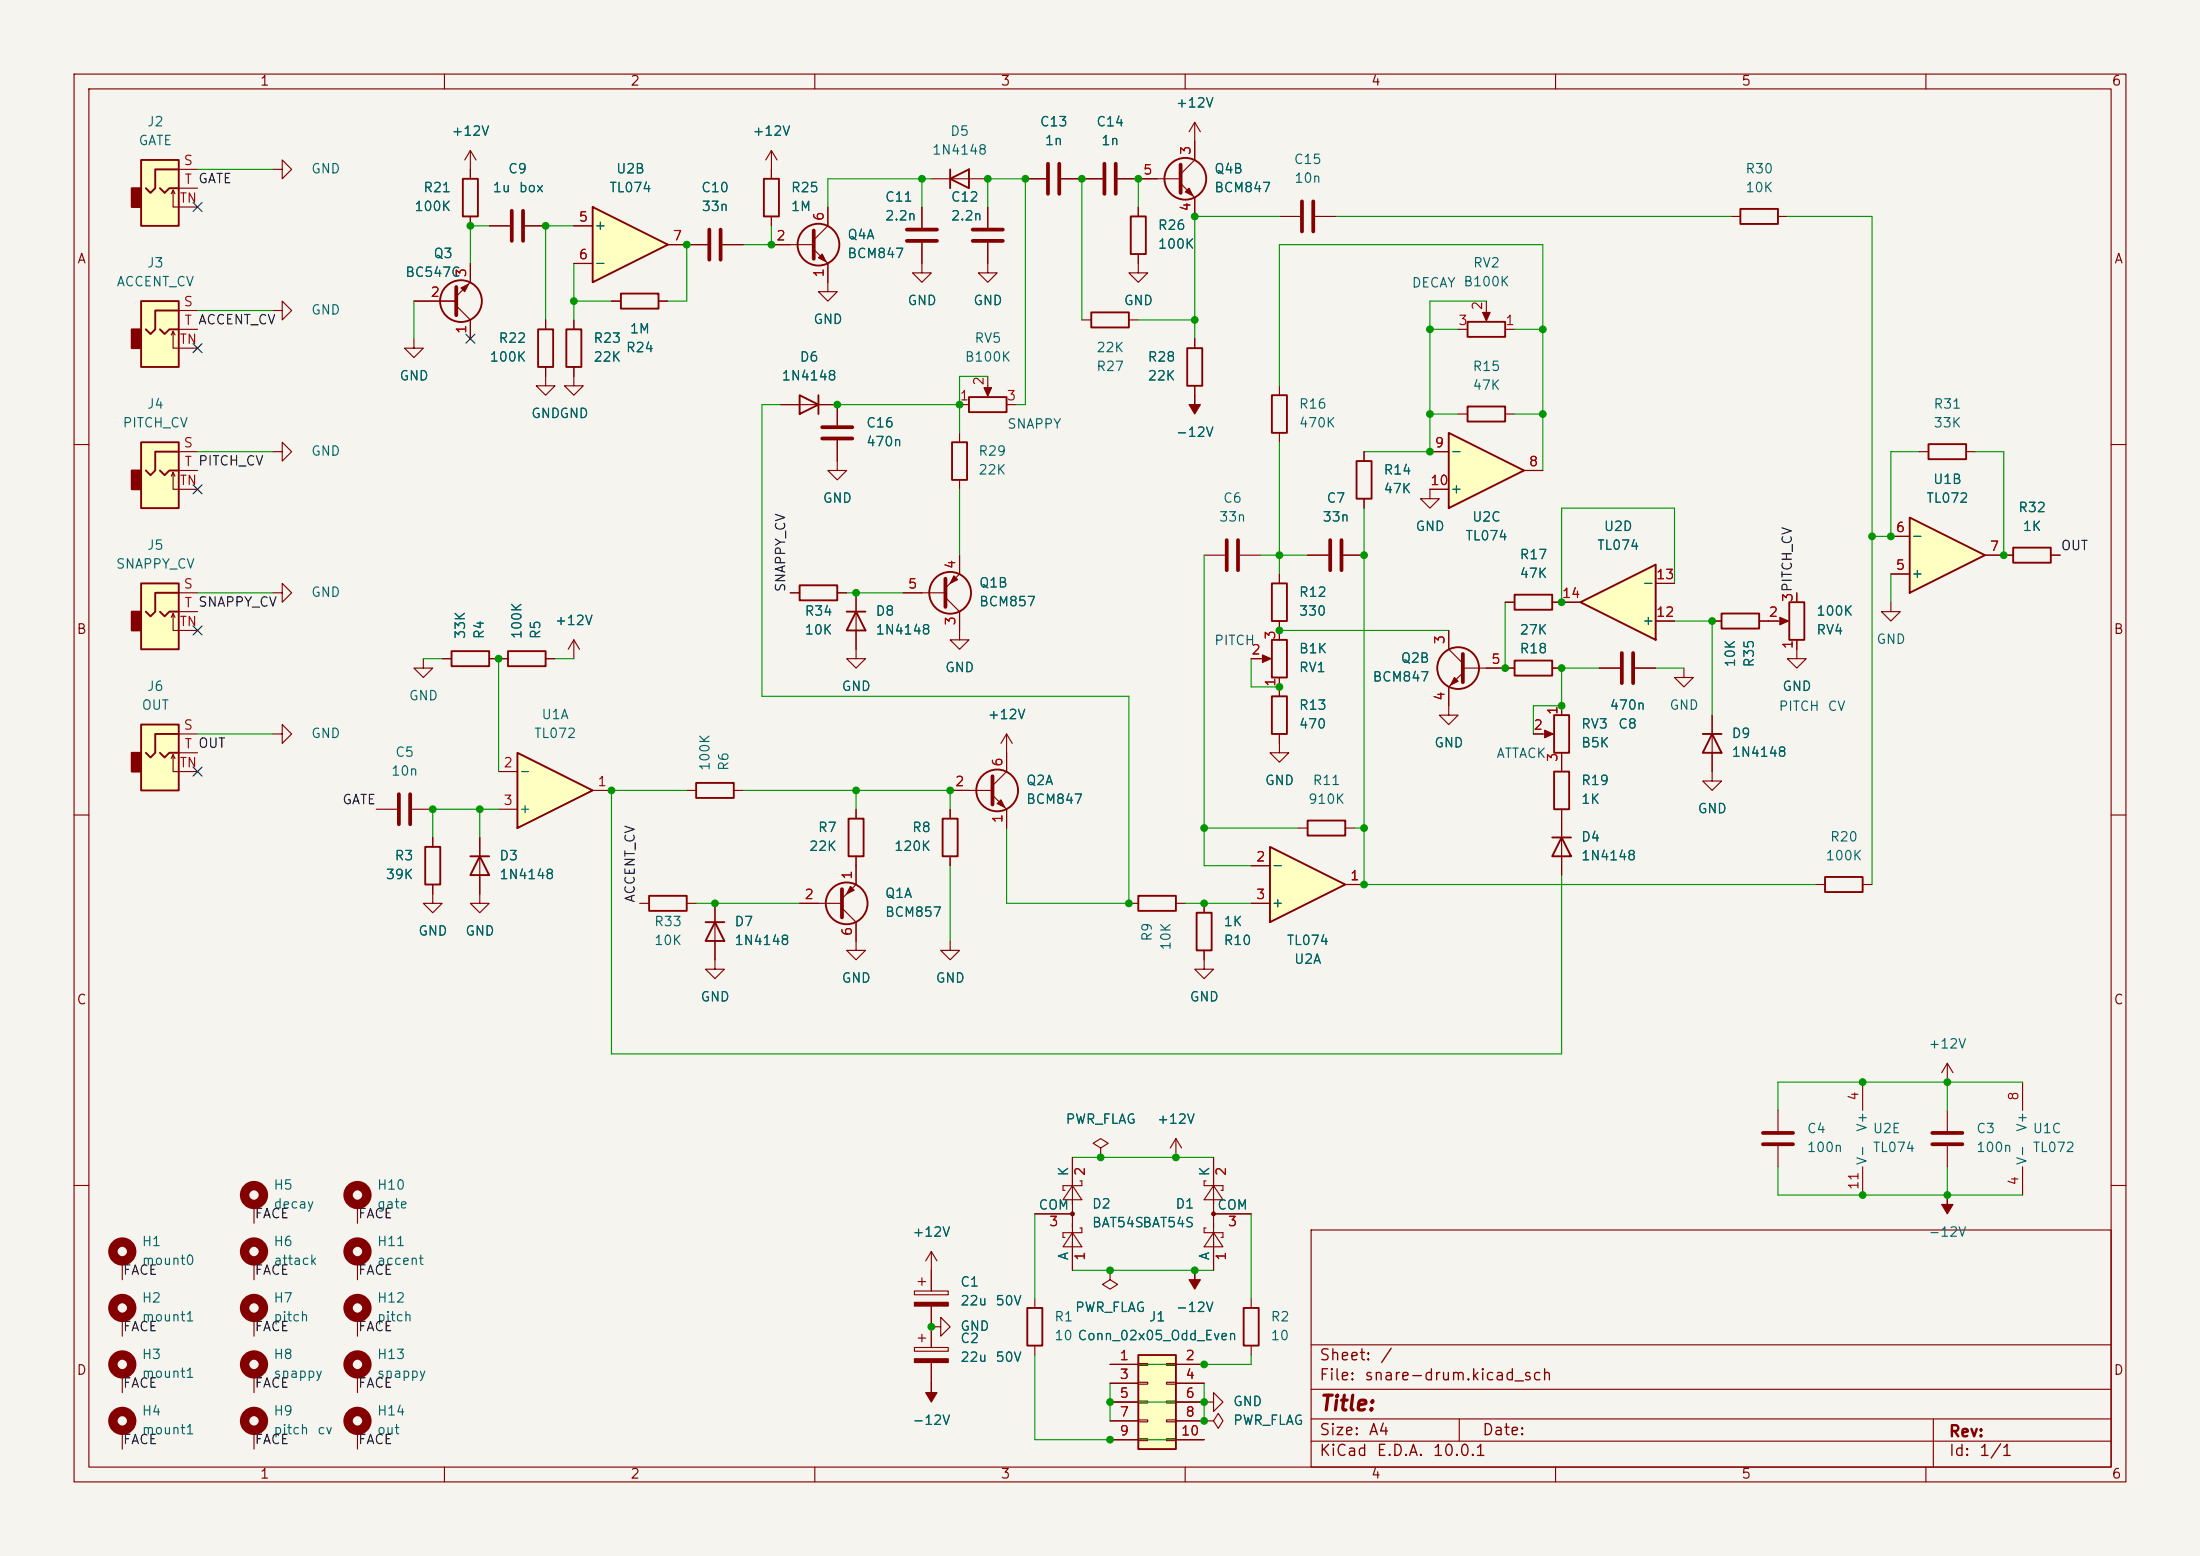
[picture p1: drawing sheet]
<svg xmlns="http://www.w3.org/2000/svg" width="297mm" height="210mm" viewBox="0 0 297 210" stroke-linecap="round" stroke-linejoin="round" font-family="sans-serif">
<path d="M0 0h297v210h-297z" fill="#f5f4ef" stroke="#f5f4ef" stroke-width=".14"/>
<g fill="none" stroke="#840000" stroke-width=".15">
<path d="M10 10h277v190h-277zM12 12h273v186h-273zM60 10v2M110 10v2M160 10v2M210 10v2M260 10v2M10 60h2M285 60h2M10 110h2M285 110h2M10 160h2"/>
<path d="M177 166h108v32h-108zM285 160h2M60 198v2M110 198v2M160 198v2M177 194.5h108M177 191.5h108M177 187.5h108M177 181.5h108M197 191.5v3M210 198v2M260 198v2"/>
<path d="M261 191.5v6.5"/>
</g>
<path d="M80 27.9l10.2 5.1-10.2 5.1z" fill="#ffffc2"/>
<g fill="none" stroke="#840000" stroke-width=".25">
<path d="M80 27.9l10.2 5.1-10.2 5.1zM83.8 39.6h5.1v2.1h-5.1zM103.1 24.1h2.1v5.1h-2.1zM128.3 24.1l2.5-1.2v2.5zM128.3 22.9v2.5M76.5 44.5h2v5h-2zM107.9 53.3l2.6 1.3-2.6 1.3zM110.5 53.3v2.6M128.5 59.7h2.1v5.1h-2.1zM147.3 42.2h5.1v2h-5.1zM107.9 79h5.1v2h-5.1zM114.3 82.6h2.5"/>
<path d="M115.6 82.6l1.2 2.5h-2.5zM209.8 96.5h2v5.1h-2zM232.4 82.8h5.1v2h-5.1zM241.6 81.3h2v5.1h-2zM94 105.7h5.1v2h-5.1zM114.6 110.5h2v5.1h-2zM127.3 110.5h2v5.1h-2zM95.2 124.5h2.6M96.5 124.5l1.3 2.5h-2.6z"/>
<circle cx="110.5" cy="33" r="2.82"/>
<circle cx="160" cy="24.1" r="2.82"/>
<circle cx="128.3" cy="80" r="2.82"/>
<circle cx="134.6" cy="106.7" r="2.82"/>
<circle cx="114.3" cy="121.9" r="2.82"/>
</g>
<g fill="none" stroke="#840000" stroke-width=".15">
<path d="M161.3 16.5l-.8 1.3M161.3 16.5l.8 1.3M161.3 16.5v5.1l-1.9 1.9M77.5 30.5h2.5M77.5 35.6h2.5M90.2 33h5.3M97.5 33h2.8M104.1 33h5.8M104.1 20.3v3.8M104.1 29.2v1.3M104.1 20.3l-.7 1.3M104.1 20.3l.8 1.3"/>
<path d="M109.9 33.7l1.9 1.9v3.8h1.2l-1.2 1.2-1.3-1.2h1.3M111.8 27.9v2.6l-1.9 1.9M124.5 32.8v4h1.2l-1.2 1.3-1.3-1.3h1.3M124.5 27.9v2.8M125.7 24.1h7.6M133.3 35.6v1.2h1.3l-1.3 1.3-1.2-1.3h1.2M138.4 24.1h2.8M143.3 24.1h5.5M150.9 24.1h8.5M153.7 35.6v1.2h1.2l-1.2 1.3-1.3-1.3h1.3M159.4 24.8l1.9 1.9v2.5M172.7 29.2h2.8"/>
<path d="M177.5 29.2h2.8M77.5 43.2v1.3M77.5 49.5v1.3M82.5 40.6h1.3M88.9 40.6h1.3M105.4 54.6h7.6v2.8M113 59.4v4.1h1.3l-1.3 1.3-1.2-1.3h1.2M129.5 58.4v1.3M146 43.2h1.3M152.4 43.2h1.3M129.5 74.9v2.6l-1.9 1.9M129.5 64.8v1.2"/>
<path d="M106.7 80h1.2M113 80h1.3M115.6 80v8.9h1.2l-1.2 1.3-1.3-1.3h1.3M121.9 80h5.7M127.6 80.6l1.9 2v3.8h1.3l-1.3 1.2-1.2-1.2h1.2M135.9 99.1l-.8 1.2M135.9 99.1l.8 1.2M135.9 99.1v5l-1.9 1.9M207 99.1h2.3M210.8 95.3v1.2M227.3 90.2v1.2h1.3l-1.3 1.3-1.2-1.3h1.2M231.1 83.8h1.3"/>
<path d="M237.5 83.8h3.5M242.6 86.4v2.5h1.2l-1.2 1.3-1.3-1.3h1.3M242.6 80v1.3M255.3 81.3v1.3h1.2l-1.2 1.2-1.3-1.2h1.3M92.7 106.7h1.3M99.1 106.7h1.2M115.6 115.6v3.8l-1.9 1.9M115.6 109.2v1.3M128.3 109.2v1.3M128.3 115.6v1.2M128.3 106.7h5.7M134 107.3l1.9 1.9v2.6"/>
<path d="M210.8 101.6v1.3M96.5 121.9v7.6M107.9 121.9h5.8M113.7 122.6l1.9 1.9v3.8h1.2l-1.2 1.2-1.3-1.2h1.3M128.3 127v1.3h1.2l-1.2 1.2-1.3-1.2h1.3M148.6 154.9l1-.6-1-.6-1 .6 1 .6v1.3M148.6 156.2h.1M16.5 170.2v2.5M16.5 177.8v2.5M34.3 162.6v2.5M34.3 170.2v2.5M34.3 177.8v2.5"/>
<path d="M48.3 162.6v2.5M48.3 177.8v2.5M16.5 185.4v2.6M16.5 193v2.6M34.3 185.4v2.6M34.3 193v2.6M48.3 185.4v2.6M48.3 193v2.6"/>
</g>
<g fill="none" stroke="#840000" stroke-width="1.3">
<circle cx="16.5" cy="168.9" r="1.27"/>
<circle cx="16.5" cy="176.5" r="1.27"/>
<circle cx="34.3" cy="168.9" r="1.27"/>
<circle cx="34.3" cy="161.3" r="1.27"/>
<circle cx="34.3" cy="176.5" r="1.27"/>
<circle cx="48.3" cy="176.5" r="1.27"/>
<circle cx="48.3" cy="161.3" r="1.27"/>
<circle cx="16.5" cy="191.8" r="1.27"/>
<circle cx="16.5" cy="184.1" r="1.27"/>
<circle cx="34.3" cy="191.8" r="1.27"/>
<circle cx="34.3" cy="184.1" r="1.27"/>
<circle cx="48.3" cy="191.8" r="1.27"/>
<circle cx="48.3" cy="184.1" r="1.27"/>
</g>
<g fill="none" stroke="#840000" stroke-width=".51">
<path d="M95.8 31v4.1M97.3 31v4.1M109.9 31.1v3.8M122.4 31h4.1M122.4 32.5h4.1M141.5 22.1v4.1M143 22.1v4.1M149.1 22.1v4.1M150.6 22.1v4.1M159.4 22.2v3.8M175.8 27.2v4M177.3 27.2v4"/>
<path d="M111 57.7h4.1M111 59.2h4.1M127.6 78.1v3.8M134 104.8v3.8M113.7 120v3.8"/>
</g>
<g fill="#840000" stroke="#840000" stroke-width=".15">
<path d="M110.5 34.8l.5-.5 .5 1z"/>
<path d="M160 25.9l.5-.5 .5 1z"/>
<path d="M114.8 119.6l.5 .5-1 .6z"/>
<path d="M134.6 108.5l.5-.5 .5 1z"/>
<path d="M128.8 77.7l.5 .5-1 .5z"/>
<path d="M208.5 98.6l1.2 .5-1.2 .5z"/>
<path d="M240.3 83.3l1.1 .5-1.1 .5z"/>
</g>
<path d="M213.4 81.3l10.1-5.1v10.2z" fill="#ffffc2"/>
<g fill="none" stroke="#840000" stroke-width=".25">
<path d="M152.7 29.2h2v5.1h-2zM234.9 28.2h5.1v2h-5.1zM130.8 53.6h5.1v2h-5.1zM160.3 47h2v5.1h-2zM171.7 53.3h2v5.1h-2zM198.1 43.4h5.1v2.1h-5.1zM198.1 54.9h5.1v2h-5.1zM260.3 59.9h5.1v2.1h-5.1zM171.7 78.7h2v5.1h-2zM183.1 62.2h2.1v5.1h-2.1zM271.8 73.9h5.1v2h-5.1zM204.5 89.2h5v2h-5z"/>
<path d="M204.5 80.3h5v2h-5zM213.4 81.3l10.1-5.1v10.2zM229.9 99.1h2.5M231.1 99.1l1.3 2.5h-2.5zM209.5 113h2.6M209.8 104.1h2v5.1h-2zM210.8 113l1.3 2.6h-2.6zM246.4 118.4h5.1v2h-5.1zM153.7 120.9h5v2h-5z"/>
</g>
<g fill="none" stroke="#840000" stroke-width=".15">
<path d="M133.3 27.9v2.8M133.3 32.8v2.8M153.7 27.9v1.3M153.7 34.3v1.3M233.7 29.2h1.2M240 29.2h1.3M129.5 54.6h1.3M133.3 50.8v2.3M135.9 54.6h1.3M161.3 45.7v1.3M161.3 52.1v1.2M172.7 52.1v1.2"/>
<path d="M172.7 58.4v1.3M196.8 44.5h1.3M196.8 55.9h1.3M200.7 40.6v2.3M203.2 44.5h1.3M203.2 55.9h1.3M162.6 74.9h2.8M167.4 74.9h2.8M172.7 77.5v1.2M176.5 74.9h2.8M181.4 74.9h2.7M184.1 61v1.2"/>
<path d="M184.1 67.3v1.3M193 66v1.3h1.3l-1.3 1.3-1.2-1.3h1.2M223.5 78.7h2.6M259.1 61h1.2M265.4 61h1.3M270.5 74.9h1.3M276.9 74.9h1.2M172.7 83.8v1.3M203.2 81.3h1.3M203.2 90.2h1.3M209.5 81.3h3.9M209.5 90.2h1.3"/>
<path d="M215.9 90.2h2.8M220.7 90.2h2.8M223.5 83.8h2.6M231.1 96.5v8.9h1.3l-1.3 1.3-1.2-1.3h1.2M210.8 102.9v1.2M210.8 109.2v8.9M245.1 119.4h1.3M251.5 119.4h1.2M152.4 121.9h1.3M158.7 121.9h1.3M240 149.9v2.8M240 154.7v2.8"/>
<path d="M251.5 146.1v3.8M251.5 157.5v3.8M262.9 143.5v2.6M262.9 149.9v2.8M262.9 154.7v2.8M262.9 143.5l-.8 1.3M262.9 143.5l.8 1.3M273 146.1v3.8M273 157.5v3.8"/>
</g>
<path d="M131.3 31h4.1M131.3 32.5h4.1M165.6 72.9v4.1M167.1 72.9v4.1M179.6 72.9v4.1M181.1 72.9v4.1M218.9 88.1v4.1M220.5 88.1v4.1M238 152.9h4.1M238 154.4h4.1M260.9 152.9h4M260.9 154.4h4" fill="none" stroke="#840000" stroke-width=".51"/>
<g fill="#840000" stroke="#840000" stroke-width=".15">
<path d="M262.9 161.3v1.3h.8l-.8 1.2-.8-1.2h.8z"/>
<path d="M200.2 42.2h1l-.5 1.1z"/>
<path d="M161.3 53.3v1.3h.8l-.8 1.3-.8-1.3h.8z"/>
<path d="M132.8 52.3h1.1l-.6 1.2z"/>
</g>
<path d="M195.6 58.4l10.1 5.1-10.1 5.1z" fill="#ffffc2"/>
<g fill="none" stroke="#840000" stroke-width=".25">
<path d="M195.6 58.4l10.1 5.1-10.1 5.1zM171.7 86.4h2v5h-2zM171.7 94h2v5.1h-2zM176.5 110.7h5.1v2.1h-5.1zM161.5 123.2h2.1v5.1h-2.1z"/>
<circle cx="196.8" cy="90.2" r="2.82"/>
</g>
<g fill="none" stroke="#840000" stroke-width=".15">
<path d="M193 61h2.6M193 66h2.6M205.7 63.5h2.6M168.9 88.9h2.3M172.7 99.1v2.5h1.3l-1.3 1.3-1.3-1.3h1.3M172.7 85.1v1.3M172.7 91.4v2.6M195.6 85.1v2.5l1.9 1.9M197.5 90.8l-1.9 1.9v3.8h1.2l-1.2 1.3-1.3-1.3h1.3M197.5 90.2h5.7M175.3 111.8h1.2M181.6 111.8h1.3"/>
<path d="M162.6 128.3v2.5h1.2l-1.2 1.3-1.3-1.3h1.3M162.6 121.9v1.3M48.3 170.2v2.5"/>
</g>
<circle cx="48.3" cy="168.9" r="1.27" fill="none" stroke="#840000" stroke-width="1.3"/>
<path d="M197.5 88.3v3.8" fill="none" stroke="#840000" stroke-width=".51"/>
<g fill="#840000" stroke="#840000" stroke-width=".15">
<path d="M196.3 91.4l.5 .5-1 .6z"/>
<path d="M170.4 88.4l1.2 .5-1.2 .5z"/>
</g>
<path d="M171.4 114.3l10.2 5.1-10.2 5.1z" fill="#ffffc2"/>
<path d="M171.4 114.3l10.2 5.1-10.2 5.1z" fill="none" stroke="#840000" stroke-width=".25"/>
<path d="M168.9 116.8h2.5M181.6 119.4h2.5M168.9 121.9h2.5M158.7 153.7l-.7 1.2M158.7 153.7l.8 1.2M158.7 153.7v2.5" fill="none" stroke="#840000" stroke-width=".15"/>
<path d="M257.8 69.9l10.2 5-10.2 5.1z" fill="#ffffc2"/>
<path d="M257.8 69.9l10.2 5-10.2 5.1z" fill="none" stroke="#840000" stroke-width=".25"/>
<path d="M255.3 77.5h2.5M255.3 72.4h2.5M268 74.9h2.5" fill="none" stroke="#840000" stroke-width=".15"/>
<path d="M69.8 101.6l10.2 5.1-10.2 5.1z" fill="#ffffc2"/>
<path d="M62.5 24.1h2v5.1h-2zM57.4 114.3h2v5.1h-2zM69.8 101.6l10.2 5.1-10.2 5.1zM167.9 176.5h2v5.1h-2z" fill="none" stroke="#840000" stroke-width=".25"/>
<g fill="none" stroke="#840000" stroke-width=".15">
<path d="M63.5 22.9v1.2M63.5 29.2v1.3M66 30.5h2.8M70.9 30.5h2.8M58.4 119.4v2.5h1.3l-1.3 1.3-1.3-1.3h1.3M58.4 113v1.3M67.3 104.1h2.5M67.3 109.2h2.5M80 106.7h2.5M168.9 175.3v1.2M162.6 191.8h1.2l.7-1 .6 1-.6 1-.7-1M162.6 191.8h.1"/>
<path d="M162.6 189.2h1.2v-1.2l1.3 1.2-1.3 1.3v-1.3M168.9 181.6v1.3"/>
</g>
<path d="M69.1 28.4v4.1M70.6 28.4v4.1" fill="none" stroke="#840000" stroke-width=".51"/>
<path d="M161.3 171.5v1.2h.8l-.8 1.3-.8-1.3h.8z" fill="#840000" stroke="#840000" stroke-width=".15"/>
<path d="M19 21.6h5.1v8.9h-5.1z" fill="#ffffc2"/>
<path d="M19 21.6h5.1v8.9h-5.1zM21.6 25.4l.6 .6 .7-.6h1.2M24.1 22.9h-3.1v2.5l-.7 .6-.6-.6" fill="none" stroke="#840000" stroke-width=".25"/>
<path d="M17.8 25.4h1.2v2.5h-1.2z" fill="#840000" stroke="#840000" stroke-width=".25"/>
<path d="M23.1 26.2l.3-.5v2.2h3.3M23.4 25.7l.2 .5M24.1 22.9h2.6M24.1 25.4h2.6M36.8 22.9h1.3v-1.3l1.3 1.3-1.3 1.2v-1.2" fill="none" stroke="#840000" stroke-width=".15"/>
<path d="M19 40.6h5.1v8.9h-5.1z" fill="#ffffc2"/>
<path d="M19 40.6h5.1v8.9h-5.1zM21.6 44.5l.6 .6 .7-.6h1.2M24.1 41.9h-3.1v2.6l-.7 .6-.6-.6M63.5 115.6h2.5M64.8 115.6l1.2 2.5h-2.5z" fill="none" stroke="#840000" stroke-width=".25"/>
<path d="M17.8 44.5h1.2v2.5h-1.2z" fill="#840000" stroke="#840000" stroke-width=".25"/>
<path d="M23.1 45.2l.3-.5v2.3h3.3M23.4 44.7l.2 .5M24.1 41.9h2.6M24.1 44.5h2.6M64.8 113v7.7" fill="none" stroke="#840000" stroke-width=".15"/>
<path d="M19 59.7h5.1v8.9h-5.1z" fill="#ffffc2"/>
<path d="M19 59.7h5.1v8.9h-5.1zM21.6 63.5l.6 .6 .7-.6h1.2M24.1 61h-3.1v2.5l-.7 .6-.6-.6" fill="none" stroke="#840000" stroke-width=".25"/>
<path d="M17.8 63.5h1.2v2.5h-1.2z" fill="#840000" stroke="#840000" stroke-width=".25"/>
<path d="M63.5 20.3l-.8 1.3M63.5 20.3l.8 1.3M63.5 20.3v2.6M23.1 64.3l.3-.5v2.2h3.3M23.4 63.8l.2 .5M24.1 61h2.6M24.1 63.5h2.6M36.8 61h1.3v-1.3l1.3 1.3-1.3 1.2v-1.2M50.8 109.2h2.8M55.6 109.2h2.8" fill="none" stroke="#840000" stroke-width=".15"/>
<path d="M53.8 107.2v4.1M55.4 107.2v4.1" fill="none" stroke="#840000" stroke-width=".51"/>
<path d="M153.7 182.9h5v12.7h-5z" fill="#ffffc2"/>
<g fill="none" stroke="#840000" stroke-width=".25">
<path d="M68.6 87.9h5.1v2h-5.1zM87.6 120.9h5.1v2h-5.1zM138.7 176.5h2v5.1h-2zM153.7 182.9h5v12.7h-5z"/>
<circle cx="62.2" cy="40.6" r="2.82"/>
</g>
<g fill="none" stroke="#840000" stroke-width=".15">
<path d="M63.5 35.6v2.5l-1.9 1.9M36.8 41.9h1.3v-1.3l1.3 1.3-1.3 1.3v-1.3M55.9 45.7v1.3h1.2l-1.2 1.3-1.3-1.3h1.3M55.9 40.6h5.7M61.6 41.3l1.9 1.9v2.5M73.7 50.8v1.3h1.2l-1.2 1.2-1.3-1.2h1.3M77.5 50.8v1.3h1.2l-1.2 1.2-1.3-1.2h1.3M36.8 99.1h1.3v-1.3l1.3 1.3-1.3 1.2v-1.2M36.8 80h1.3v-1.3l1.3 1.3-1.3 1.3v-1.3M67.3 88.9h1.3M73.7 88.9h1.2M77.5 86.4l-.8 1.2"/>
<path d="M77.5 86.4l.7 1.2M77.5 86.4v2.5M86.4 121.9h1.2M92.7 121.9h1.3M96.5 129.5v1.3h1.3l-1.3 1.3-1.3-1.3h1.3M144.8 156.2v15.3M145.8 159.4h.2v.6h-2.5v.7h.3M162.8 159.4h-.2v.6h2.5v.7h-.3M163.8 156.2v15.3M123.4 174.2h4.6v.6h-4.6zM124 173h1M124.5 172.5v1"/>
<path d="M125.7 179.1h1.3v-1.3l1.3 1.3-1.3 1.2v-1.2M125.7 168.9l-.7 1.3M125.7 168.9l.8 1.3M125.7 168.9v5.3M125.7 176.3v5.6M139.7 175.3v1.2M139.7 163.8h5.1M144.8 166.4l1.2 1.9h-2.5zM144.8 160l1.2 1.9h-2.5zM145.8 165.7h.2v.7h-2.5v.6h.3M162.8 165.7h-.2v.7h2.5v.6h-.3M163.8 166.4l1.3 1.9h-2.5z"/>
<path d="M163.8 160l1.3 1.9h-2.5zM163.8 163.8h5.1M123.4 181.9h4.6v.5h-4.6zM124 180.6h1M124.5 180.1v1M125.7 183.9v2.8M139.7 181.6v1.3M149.9 184.2h3.8M149.9 186.7h3.8M149.9 189.2h3.8M149.9 191.8h3.8M149.9 194.3h3.8"/>
<path d="M153.7 184h1.2v.3h-1.2zM153.7 186.6h1.2v.2h-1.2zM153.7 189.1h1.2v.3h-1.2zM153.7 191.6h1.2v.3h-1.2zM153.7 194.2h1.2v.2h-1.2zM157.5 184h1.2v.3h-1.2zM157.5 186.6h1.2v.2h-1.2zM157.5 189.1h1.2v.3h-1.2zM157.5 191.6h1.2v.3h-1.2zM157.5 194.2h1.2v.2h-1.2zM158.7 184.2h3.9M158.7 186.7h3.9"/>
<path d="M158.7 189.2h3.9M158.7 191.8h3.9M158.7 194.3h3.9"/>
</g>
<path d="M61.6 38.7v3.8" fill="none" stroke="#840000" stroke-width=".51"/>
<g fill="#840000" stroke="#840000" stroke-width=".15">
<path d="M62.2 38.9l1-.5-.5 1z"/>
<path d="M123.4 183.4h4.6v.5h-4.6z"/>
<path d="M123.4 175.8h4.6v.5h-4.6z"/>
<path d="M125.7 186.7v1.3h.8l-.8 1.2-.7-1.2h.7z"/>
<circle cx="163.8" cy="163.8" r=".25"/>
<circle cx="144.8" cy="163.8" r=".25"/>
</g>
<path d="M19 97.8h5.1v8.9h-5.1z" fill="#ffffc2"/>
<path d="M19 97.8h5.1v8.9h-5.1zM24.1 99.1h-3.1v2.5l-.7 .6-.6-.6M61 87.9h5v2h-5zM21.6 101.6l.6 .6 .7-.6h1.2" fill="none" stroke="#840000" stroke-width=".25"/>
<path d="M17.8 101.6h1.2v2.5h-1.2z" fill="#840000" stroke="#840000" stroke-width=".25"/>
<path d="M24.1 99.1h2.6M57.1 88.9v1.3h1.3l-1.3 1.2-1.2-1.2h1.2M59.7 88.9h1.3M66 88.9h1.3M23.1 102.4l.3-.5v2.2h3.3M23.4 101.9l.2 .5M24.1 101.6h2.6" fill="none" stroke="#840000" stroke-width=".15"/>
<path d="M19 78.7h5.1v8.9h-5.1z" fill="#ffffc2"/>
<path d="M72.6 44.5h2.1v5h-2.1zM19 78.7h5.1v8.9h-5.1zM21.6 82.6l.6 .6 .7-.6h1.2M24.1 80h-3.1v2.6l-.7 .6-.6-.6" fill="none" stroke="#840000" stroke-width=".25"/>
<path d="M17.8 82.6h1.2v2.5h-1.2z" fill="#840000" stroke="#840000" stroke-width=".25"/>
<g fill="none" stroke="#840000" stroke-width=".15">
<path d="M161.3 19.1v2.5M63.5 22.9v1.2M63.5 29.2v1.3M63.5 35.6v2.5M66 30.5h2.8M70.9 30.5h2.8M77.5 30.5h2.5M77.5 35.6h2.5M90.2 33h5.3M97.5 33h2.8M104.1 22.9v1.2M104.1 29.2v1.3"/>
<path d="M104.1 33h2.6M111.8 27.9v2.6M111.8 35.6v2.5M124.5 27.9v2.8M124.5 32.8v2.8M133.3 27.9v2.8M133.3 32.8v2.8M138.4 24.1h2.8M143.3 24.1h5.5M150.9 24.1h5.3M153.7 27.9v1.3M153.7 34.3v1.3"/>
<path d="M161.3 26.7v2.5M55.9 40.6h5.7M63.5 43.2v2.5M73.7 43.2v1.3M73.7 49.5v1.3M77.5 43.2v1.3M77.5 49.5v1.3M82.5 40.6h1.3M88.9 40.6h1.3M105.4 54.6h2.5M110.5 54.6h2.5v2.8M113 59.4v2.8"/>
<path d="M161.3 45.7v1.3M161.3 52.1v1.2M129.5 74.9v2.6M172.7 77.5v1.2M176.5 74.9h2.8M181.4 74.9h2.7M184.1 61v1.2M184.1 67.3v1.3M193 61h2.6M193 66h2.6M205.7 63.5h2.6M223.5 78.7h2.6"/>
<path d="M255.3 77.5h2.5M255.3 72.4h2.5M268 74.9h3.8M276.9 74.9h1.2M23.1 83.3l.3-.5v2.3h3.3M23.4 82.8l.2 .5M24.1 80h2.6M24.1 82.6h2.6M59.7 88.9h1.3M66 88.9h2.6M73.7 88.9h1.2M106.7 80h1.2"/>
<path d="M113 80h1.3M115.6 80v2.6M115.6 85.1v2.5M121.9 80h2.6M129.5 82.6v2.5M168.9 88.9h1.3M172.7 83.8v2.6M172.7 91.4v2.6M172.7 99.1v1.2M195.6 85.1v2.5M195.6 92.7v2.6M200.7 90.2h3.8"/>
<path d="M203.2 81.3h1.3M207 99.1h1.3M209.5 90.2h1.3M209.5 81.3h3.9M210.8 95.3v1.2M215.9 90.2h2.8M220.7 90.2h2.8M223.5 83.8h2.6M231.1 83.8h1.3M231.1 96.5v2.6M237.5 83.8h2.5M242.6 80v1.3"/>
<path d="M242.6 86.4v1.2M58.4 113v1.3M58.4 119.4v1.3M64.8 118.1v3.8h1.2l-1.2 1.3-1.3-1.3h1.3M64.8 113v2.6M115.6 109.2v1.3M115.6 115.6v3.8M128.3 109.2v1.3M128.3 115.6v1.2M128.3 106.7h2.5M135.9 101.6v2.5M135.9 109.2v2.6"/>
<path d="M168.9 116.8h2.5M181.6 119.4h2.5M210.8 101.6v2.5M210.8 109.2v3.8M210.8 115.6v2.5M231.1 101.6v2.5M96.5 121.9v2.6M96.5 127v2.5M107.9 121.9h2.6M115.6 124.5v2.5M162.6 121.9v1.3M162.6 128.3v1.2"/>
<path d="M168.9 121.9h2.5M144.8 156.2v3.8M148.6 156.2h.1M163.8 156.2v3.8M125.7 171.5v2.7M125.7 176.3v5.6M139.7 163.8h5.1M144.8 167.6v3.9M149.9 171.5v1.2l1 .7-1 .6-1.1-.6 1.1-.7M149.9 171.5h.1M163.8 167.6v3.9M163.8 163.8h5.1"/>
<path d="M125.7 183.9v2.8M149.9 184.2h3.8M149.9 186.7h3.8M149.9 189.2h3.8M149.9 191.8h3.8M149.9 194.3h3.8M158.7 184.2h3.9M158.7 186.7h3.9M158.7 189.2h3.9M158.7 191.8h3.9M158.7 194.3h3.9M162.6 191.8h.1"/>
</g>
<g fill="none" stroke="#009600" stroke-width=".15">
<path d="M26.7 22.9h10.1M66 30.5h-2.5v5.1M77.5 30.5h-3.8v12.7M77.5 35.6v7.6M92.7 33v7.6h-2.5M104.1 30.5v2.5h-3.8M124.5 24.1v3.8M125.7 24.1h-13.9v3.8M133.3 27.9v-3.8h5.1v30.5h-1.2M146 24.1v19.1M153.7 24.1v3.8M172.7 29.2h-11.4v16.5"/>
<path d="M180.3 29.2h53.4M241.3 29.2h11.4v90.2M26.7 41.9h10.1M55.9 40.6v5.1M77.5 40.6h5M105.4 54.6h-2.5v39.4h49.5v27.9h-16.5v-10.1M113 54.6h16.5M133.3 50.8h-3.8v7.6M153.7 43.2h7.6M172.7 52.1v-19.1h35.6v30.5M172.7 59.7v17.8M193 44.5h3.8"/>
<path d="M193 55.9h3.8M200.7 40.6h-7.7v20.4h-8.9M204.5 44.5h3.8M204.5 55.9h3.8M26.7 61h10.1M129.5 66v8.9M162.6 74.9v41.9h6.3M170.2 74.9h6.3M184.1 68.6v50.8h61M226.1 78.7v-10.1h-15.3v12.7M255.3 77.5v3.8M259.1 61h-3.8v11.4h-2.6"/>
<path d="M266.7 61h3.8v13.9M26.7 99.1h10.1M26.7 80h10.1M57.1 88.9h2.6M67.3 88.9v15.2M74.9 88.9h2.6M114.3 80h7.6M168.9 88.9v3.8h3.8M172.7 85.1h22.9M203.2 81.3v8.9M215.9 90.2h-5.1v5.1h-3.8v3.8M223.5 90.2h3.8"/>
<path d="M226.1 83.8h5v12.7M64.8 109.2v3.8M67.3 109.2h-8.9v3.8M92.7 106.7h-10.2v35.5h128.3v-24.1M100.3 106.7h28v2.5M115.6 106.7v2.5M128.3 116.8v10.2M162.6 111.8h12.7M182.9 111.8h1.2M94 121.9h13.9M160 121.9h8.9M144.8 156.2h19"/>
<path d="M240 157.5v3.8h33M262.9 146.1v3.8M262.9 157.5v3.8M273 146.1h-33v3.8M139.7 163.8v11.5M144.8 171.5h19M168.9 163.8v11.5M139.7 182.9v11.4h22.9M149.9 186.7v5.1M149.9 189.2h12.7M162.6 186.7v5.1M168.9 182.9v1.3h-19"/>
</g>
<path d="M26.1 27.3l1.2 1.2M27.3 27.3l-1.2 1.2M26.1 46.4l1.2 1.2M27.3 46.4l-1.2 1.2M62.9 45.1l1.2 1.2M64.1 45.1l-1.2 1.2M26.1 65.4l1.2 1.2M27.3 65.4l-1.2 1.2M26.1 84.5l1.2 1.2M27.3 84.5l-1.2 1.2M26.1 103.5l1.2 1.2M27.3 103.5l-1.2 1.2" fill="none" stroke="#000084" stroke-width=".15"/>
<g fill="#009600" stroke="#009600" stroke-width=".14">
<circle cx="149.9" cy="171.5" r=".46"/>
<circle cx="149.9" cy="194.3" r=".46"/>
<circle cx="149.9" cy="189.2" r=".46"/>
<circle cx="162.6" cy="191.8" r=".46"/>
<circle cx="162.6" cy="184.2" r=".46"/>
<circle cx="162.6" cy="189.2" r=".46"/>
<circle cx="125.7" cy="179.1" r=".46"/>
<circle cx="161.3" cy="171.5" r=".46"/>
<circle cx="67.3" cy="88.9" r=".46"/>
<circle cx="64.8" cy="109.2" r=".46"/>
<circle cx="58.4" cy="109.2" r=".46"/>
<circle cx="82.5" cy="106.7" r=".46"/>
<circle cx="96.5" cy="121.9" r=".46"/>
<circle cx="73.7" cy="30.5" r=".46"/>
<circle cx="63.5" cy="30.5" r=".46"/>
<circle cx="77.5" cy="40.6" r=".46"/>
<circle cx="128.3" cy="106.7" r=".46"/>
<circle cx="172.7" cy="92.7" r=".46"/>
<circle cx="148.6" cy="156.2" r=".46"/>
<circle cx="158.7" cy="156.2" r=".46"/>
<circle cx="115.6" cy="106.7" r=".46"/>
<circle cx="115.6" cy="80" r=".46"/>
<circle cx="129.5" cy="54.6" r=".46"/>
<circle cx="113" cy="54.6" r=".46"/>
<circle cx="104.1" cy="33" r=".46"/>
<circle cx="124.5" cy="24.1" r=".46"/>
<circle cx="92.7" cy="33" r=".46"/>
<circle cx="138.4" cy="24.1" r=".46"/>
<circle cx="146" cy="24.1" r=".46"/>
<circle cx="133.3" cy="24.1" r=".46"/>
<circle cx="161.3" cy="29.2" r=".46"/>
<circle cx="172.7" cy="85.1" r=".46"/>
<circle cx="208.3" cy="55.9" r=".46"/>
<circle cx="193" cy="55.9" r=".46"/>
<circle cx="172.7" cy="74.9" r=".46"/>
<circle cx="184.1" cy="119.4" r=".46"/>
<circle cx="184.1" cy="111.8" r=".46"/>
<circle cx="152.4" cy="121.9" r=".46"/>
<circle cx="162.6" cy="121.9" r=".46"/>
<circle cx="203.2" cy="90.2" r=".46"/>
<circle cx="184.1" cy="74.9" r=".46"/>
<circle cx="162.6" cy="111.8" r=".46"/>
<circle cx="270.5" cy="74.9" r=".46"/>
<circle cx="210.8" cy="95.3" r=".46"/>
<circle cx="210.8" cy="81.3" r=".46"/>
<circle cx="252.7" cy="72.4" r=".46"/>
<circle cx="255.3" cy="72.4" r=".46"/>
<circle cx="231.1" cy="83.8" r=".46"/>
<circle cx="210.8" cy="90.2" r=".46"/>
<circle cx="262.9" cy="161.3" r=".46"/>
<circle cx="251.5" cy="161.3" r=".46"/>
<circle cx="251.5" cy="146.1" r=".46"/>
<circle cx="262.9" cy="146.1" r=".46"/>
<circle cx="161.3" cy="43.2" r=".46"/>
<circle cx="208.3" cy="44.5" r=".46"/>
<circle cx="193" cy="44.5" r=".46"/>
<circle cx="193" cy="61" r=".46"/>
<circle cx="153.7" cy="24.1" r=".46"/>
</g>
<text font-size="2" fill="#840000" x="178" y="190.9">Title:</text>
<g font-size="1.5" fill="#840000">
<text x="178" y="184">Sheet:</text>
<text x="186.2" y="184">/</text>
<text x="178" y="186.7">File:</text>
<text x="184.1" y="186.7">snare-drum.kicad_sch</text>
<text x="178" y="196.9">KiCad</text>
<text x="178" y="194.1">Size:</text>
<text x="184.7" y="194.1">A4</text>
<text x="185.7" y="196.9">E.D.A.</text>
<text x="193.3" y="196.9">10.0.1</text>
<text x="200" y="194.1">Date:</text>
<text x="263" y="194.3">Rev:</text>
<text x="263" y="196.9">Id:</text>
<text x="267.1" y="196.9">1/1</text>
</g>
<g font-size="1.3" fill="#840000">
<text x="35" y="11.9">1</text>
<text x="85" y="11.9">2</text>
<text x="135" y="11.9">3</text>
<text x="185" y="11.9">4</text>
<text x="235" y="11.9">5</text>
<text x="285" y="11.9">6</text>
<text x="10.3" y="35.9">A</text>
<text x="285.3" y="35.9">A</text>
<text x="10.3" y="85.9">B</text>
<text x="285.3" y="85.9">B</text>
<text x="10.3" y="135.9">C</text>
<text x="285.3" y="135.9">C</text>
<text x="10.3" y="185.9">D</text>
<text x="285.3" y="185.9">D</text>
<text x="35" y="199.9">1</text>
<text x="85" y="199.9">2</text>
<text x="135" y="199.9">3</text>
<text x="185" y="199.9">4</text>
<text x="235" y="199.9">5</text>
<text x="285" y="199.9">6</text>
</g>
<g font-size="1.3" fill="#006464">
<text x="19.8" y="17.4">J2</text>
<text x="140.3" y="17.4">C13</text>
<text x="147.9" y="17.4">C14</text>
<text x="158.6" y="14.8">+12V</text>
<text x="18.6" y="19.9">GATE</text>
<text x="41.9" y="23.7">GND</text>
<text x="60.9" y="18.6">+12V</text>
<text x="68.5" y="23.7">C9</text>
<text x="83.1" y="23.7">U2B</text>
<text x="101.5" y="18.6">+12V</text>
<text x="125.7" y="21.2">1N4148</text>
<text x="128.2" y="18.6">D5</text>
<text x="141" y="19.9">1n</text>
<text x="148.6" y="19.9">1n</text>
<text x="163.8" y="23.7">Q4B</text>
<text x="174.6" y="22.5">C15</text>
<text x="235.5" y="23.7">R30</text>
<text x="55.8" y="28.8">100K</text>
<text x="57.1" y="26.3">R21</text>
<text x="66.4" y="26.3">1u</text>
<text x="70" y="26.3">box</text>
<text x="82.2" y="26.3">TL074</text>
<text x="94.6" y="26.3">C10</text>
<text x="94.6" y="28.8">33n</text>
<text x="106.7" y="28.8">1M</text>
<text x="106.7" y="26.3">R25</text>
<text x="119.4" y="27.5">C11</text>
<text x="128.3" y="27.5">C12</text>
<text x="163.8" y="26.3">BCM847</text>
<text x="174.6" y="25">10n</text>
<text x="235.5" y="26.3">10K</text>
<text x="58.4" y="35.2">Q3</text>
<text x="80.1" y="31.3">+</text>
<text x="114.3" y="35.2">BCM847</text>
<text x="114.3" y="32.6">Q4A</text>
<text x="119.4" y="30.1">2.2n</text>
<text x="128.3" y="30.1">2.2n</text>
<text x="156.2" y="33.9">100K</text>
<text x="156.2" y="31.3">R26</text>
<text x="15.7" y="39">ACCENT_CV</text>
<text x="19.8" y="36.4">J3</text>
<text x="54.6" y="37.7">BC547C</text>
<text x="80.1" y="36.4">-</text>
<text x="122.4" y="41.5">GND</text>
<text x="131.3" y="41.5">GND</text>
<text x="151.6" y="41.5">GND</text>
<text x="197.5" y="39">B100K</text>
<text x="198.8" y="36.4">RV2</text>
<text x="41.9" y="42.8">GND</text>
<text x="67.2" y="46.6">R22</text>
<text x="80" y="46.6">R23</text>
<text x="84.4" y="47.9">R24</text>
<text x="84.9" y="45.3">1M</text>
<text x="109.7" y="44">GND</text>
<text x="131.5" y="46.6">RV5</text>
<text x="147.9" y="47.9">22K</text>
<text x="53.8" y="51.7">GND</text>
<text x="66" y="49.1">100K</text>
<text x="80" y="49.1">22K</text>
<text x="105.4" y="51.7">1N4148</text>
<text x="107.9" y="49.1">D6</text>
<text x="130.2" y="49.1">B100K</text>
<text x="147.9" y="50.4">R27</text>
<text x="154.8" y="49.1">R28</text>
<text x="154.8" y="51.7">22K</text>
<text x="198.7" y="50.4">R15</text>
<text x="198.7" y="52.9">47K</text>
<text x="16.5" y="58">PITCH_CV</text>
<text x="19.8" y="55.5">J4</text>
<text x="71.6" y="56.7">GNDGND</text>
<text x="116.8" y="58">C16</text>
<text x="158.6" y="59.3">-12V</text>
<text x="175.3" y="58">470K</text>
<text x="175.3" y="55.5">R16</text>
<text x="260.9" y="55.5">R31</text>
<text x="260.9" y="58">33K</text>
<text x="41.9" y="61.8">GND</text>
<text x="116.8" y="60.6">470n</text>
<text x="132" y="61.8">R29</text>
<text x="132" y="64.4">22K</text>
<text x="186.7" y="64.4">R14</text>
<text x="195.7" y="61.8">-</text>
<text x="260.9" y="65.6">U1B</text>
<text x="111" y="68.2">GND</text>
<text x="164.5" y="70.7">33n</text>
<text x="165" y="68.2">C6</text>
<text x="178.5" y="70.7">33n</text>
<text x="179" y="68.2">C7</text>
<text x="186.7" y="66.9">47K</text>
<text x="191" y="72">GND</text>
<text x="195.7" y="66.9">+</text>
<text x="198.7" y="70.7">U2C</text>
<text x="216.4" y="72">U2D</text>
<text x="260" y="68.2">TL072</text>
<text x="272.4" y="69.4">R32</text>
<text x="273" y="72">1K</text>
<text x="15.6" y="77.1">SNAPPY_CV</text>
<text x="19.8" y="74.5">J5</text>
<text x="197.7" y="73.3">TL074</text>
<text x="205.1" y="75.8">R17</text>
<text x="215.5" y="74.5">TL074</text>
<text x="257.9" y="73.3">-</text>
<text x="41.9" y="80.9">GND</text>
<text x="108.5" y="83.4">R34</text>
<text x="118.1" y="83.4">D8</text>
<text x="132.1" y="82.1">BCM857</text>
<text x="132.1" y="79.6">Q1B</text>
<text x="175.3" y="83.4">330</text>
<text x="175.3" y="80.9">R12</text>
<text x="205.1" y="78.3">47K</text>
<text x="221.6" y="79.6">-</text>
<text x="245.1" y="83.4">100K</text>
<text x="257.9" y="78.3">+</text>
<text x="63.1" y="86.4" transform="rotate(-90 63.1 86.4)">33K</text>
<text x="65.6" y="86.4" transform="rotate(-90 65.6 86.4)">R4</text>
<text x="70.7" y="86.4" transform="rotate(-90 70.7 86.4)">100K</text>
<text x="73.3" y="86.4" transform="rotate(-90 73.3 86.4)">R5</text>
<text x="74.8" y="84.7">+12V</text>
<text x="108.5" y="86">10K</text>
<text x="118.1" y="86">1N4148</text>
<text x="175.3" y="88.5">B1K</text>
<text x="189" y="89.8">Q2B</text>
<text x="205.1" y="88.5">R18</text>
<text x="205.1" y="86">27K</text>
<text x="221.6" y="84.7">+</text>
<text x="245.1" y="86">RV4</text>
<text x="253.2" y="87.2">GND</text>
<text x="19.8" y="93.6">J6</text>
<text x="55.1" y="94.8">GND</text>
<text x="113.5" y="93.6">GND</text>
<text x="127.5" y="91">GND</text>
<text x="175.3" y="91">RV1</text>
<text x="185.2" y="92.3">BCM847</text>
<text x="234.5" y="90.2" transform="rotate(-90 234.5 90.2)">10K</text>
<text x="237.1" y="90.2" transform="rotate(-90 237.1 90.2)">R35</text>
<text x="240.5" y="93.6">GND</text>
<text x="19" y="96.1">OUT</text>
<text x="41.9" y="99.9">GND</text>
<text x="72" y="99.9">TL072</text>
<text x="73" y="97.4">U1A</text>
<text x="133.2" y="97.4">+12V</text>
<text x="175.3" y="98.7">470</text>
<text x="175.3" y="96.1">R13</text>
<text x="193.5" y="101.2">GND</text>
<text x="213.4" y="98.7">RV3</text>
<text x="213.4" y="101.2">B5K</text>
<text x="217.2" y="96.1">470n</text>
<text x="218.4" y="98.7">C8</text>
<text x="225.3" y="96.1">GND</text>
<text x="233.7" y="99.9">D9</text>
<text x="52.7" y="105">10n</text>
<text x="53.3" y="102.5">C5</text>
<text x="70" y="105">-</text>
<text x="96.1" y="104.1" transform="rotate(-90 96.1 104.1)">100K</text>
<text x="98.7" y="104.1" transform="rotate(-90 98.7 104.1)">R6</text>
<text x="138.4" y="106.3">Q2A</text>
<text x="170.7" y="106.3">GND</text>
<text x="177.1" y="106.3">R11</text>
<text x="213.4" y="106.3">R19</text>
<text x="233.7" y="102.5">1N4148</text>
<text x="70" y="110.1">+</text>
<text x="110.3" y="112.6">R7</text>
<text x="123" y="112.6">R8</text>
<text x="138.4" y="108.8">BCM847</text>
<text x="176.5" y="108.8">910K</text>
<text x="213.4" y="113.9">D4</text>
<text x="213.4" y="108.8">1K</text>
<text x="229.1" y="110.1">GND</text>
<text x="247" y="113.9">R20</text>
<text x="52" y="119">39K</text>
<text x="53.2" y="116.4">R3</text>
<text x="67.3" y="116.4">D3</text>
<text x="67.3" y="119">1N4148</text>
<text x="109.1" y="115.2">22K</text>
<text x="120.6" y="115.2">120K</text>
<text x="171.6" y="117.7">-</text>
<text x="213.4" y="116.4">1N4148</text>
<text x="246.4" y="116.4">100K</text>
<text x="88.2" y="125.3">R33</text>
<text x="99.1" y="125.3">D7</text>
<text x="119.4" y="124.1">BCM857</text>
<text x="119.4" y="121.5">Q1A</text>
<text x="165.1" y="125.3">1K</text>
<text x="171.6" y="122.8">+</text>
<text x="56.4" y="126.6">GND</text>
<text x="62.7" y="126.6">GND</text>
<text x="88.2" y="127.9">10K</text>
<text x="99.1" y="127.9">1N4148</text>
<text x="155.8" y="127.2" transform="rotate(-90 155.8 127.2)">R9</text>
<text x="158.3" y="128.4" transform="rotate(-90 158.3 128.4)">10K</text>
<text x="165.1" y="127.9">R10</text>
<text x="173.6" y="127.9">TL074</text>
<text x="174.6" y="130.4">U2A</text>
<text x="94.5" y="135.5">GND</text>
<text x="113.5" y="132.9">GND</text>
<text x="126.2" y="132.9">GND</text>
<text x="160.5" y="135.5">GND</text>
<text x="260.2" y="141.8">+12V</text>
<text x="143.8" y="152">PWR_FLAG</text>
<text x="156.1" y="152">+12V</text>
<text x="243.8" y="153.3">C4</text>
<text x="243.8" y="155.8">100n</text>
<text x="252.3" y="152.9" transform="rotate(-90 252.3 152.9)">V+</text>
<text x="252.7" y="153.3">U2E</text>
<text x="252.7" y="155.8">TL074</text>
<text x="266.7" y="153.3">C3</text>
<text x="266.7" y="155.8">100n</text>
<text x="273.9" y="152.9" transform="rotate(-90 273.9 152.9)">V+</text>
<text x="274.3" y="153.3">U1C</text>
<text x="274.3" y="155.8">TL072</text>
<text x="36.8" y="160.9">H5</text>
<text x="50.8" y="160.9">H10</text>
<text x="144.5" y="158.9" transform="rotate(-90 144.5 158.9)">K</text>
<text x="163.6" y="158.9" transform="rotate(-90 163.6 158.9)">K</text>
<text x="252.3" y="157.4" transform="rotate(-90 252.3 157.4)">V-</text>
<text x="273.9" y="157.4" transform="rotate(-90 273.9 157.4)">V-</text>
<text x="36.8" y="163.4">decay</text>
<text x="50.8" y="163.4">gate</text>
<text x="123.1" y="167.2">+12V</text>
<text x="140.1" y="163.6">COM</text>
<text x="147.3" y="163.4">D2</text>
<text x="147.3" y="166">BAT54SBAT54S</text>
<text x="158.6" y="163.4">D1</text>
<text x="164.2" y="163.6">COM</text>
<text x="260.2" y="167.2">-12V</text>
<text x="19.1" y="171">mount0</text>
<text x="19.1" y="168.5">H1</text>
<text x="36.8" y="171">attack</text>
<text x="36.8" y="168.5">H6</text>
<text x="50.8" y="168.5">H11</text>
<text x="50.8" y="171">accent</text>
<text x="129.5" y="174">C1</text>
<text x="144.5" y="170.2" transform="rotate(-90 144.5 170.2)">A</text>
<text x="163.6" y="170.2" transform="rotate(-90 163.6 170.2)">A</text>
<text x="19.1" y="178.7">mount1</text>
<text x="19.1" y="176.1">H2</text>
<text x="36.8" y="178.7">pitch</text>
<text x="36.8" y="176.1">H7</text>
<text x="50.8" y="176.1">H12</text>
<text x="50.8" y="178.7">pitch</text>
<text x="129.5" y="179.9">GND</text>
<text x="129.5" y="176.5">22u</text>
<text x="134.3" y="176.5">50V</text>
<text x="142.2" y="178.7">R1</text>
<text x="145" y="177.4">PWR_FLAG</text>
<text x="155" y="178.7">J1</text>
<text x="158.6" y="177.4">-12V</text>
<text x="171.5" y="178.7">R2</text>
<text x="19.1" y="183.7">H3</text>
<text x="36.8" y="183.7">H8</text>
<text x="50.8" y="183.7">H13</text>
<text x="129.5" y="181.6">C2</text>
<text x="129.5" y="184.1">22u</text>
<text x="134.3" y="184.1">50V</text>
<text x="142.2" y="181.2">10 Conn_02x05_Odd_Even</text>
<text x="145.4" y="181.2">Conn_02x05_Odd_Even</text>
<text x="171.5" y="181.2">10</text>
<text x="19.1" y="186.3">mount1</text>
<text x="19.1" y="191.4">H4</text>
<text x="36.8" y="186.3">snappy</text>
<text x="36.8" y="191.4">H9</text>
<text x="50.8" y="191.4">H14</text>
<text x="50.8" y="186.3">snappy</text>
<text x="166.4" y="190.1">GND</text>
<text x="19.1" y="193.9">mount1</text>
<text x="36.8" y="193.9">pitch</text>
<text x="42.7" y="193.9">cv</text>
<text x="50.8" y="193.9">out</text>
<text x="123.1" y="192.6">-12V</text>
<text x="166.4" y="192.6">PWR_FLAG</text>
</g>
<g font-size="1.3" fill="#a90000">
<text x="24.7" y="22.6">S</text>
<text x="154.2" y="23.9">5</text>
<text x="161" y="21" transform="rotate(-90 161 21)">3</text>
<text x="24.1" y="27.7">TN</text>
<text x="24.8" y="25.1">T GATE</text>
<text x="111.5" y="29.9" transform="rotate(-90 111.5 29.9)">6</text>
<text x="161" y="28.6" transform="rotate(-90 161 28.6)">4</text>
<text x="78" y="30.2">5</text>
<text x="78" y="35.3">6</text>
<text x="90.7" y="32.8">7</text>
<text x="104.7" y="32.8">2</text>
<text x="24.7" y="41.7">S</text>
<text x="58" y="40.4">2</text>
<text x="63.2" y="37.5" transform="rotate(-90 63.2 37.5)">3</text>
<text x="111.5" y="37.5" transform="rotate(-90 111.5 37.5)">1</text>
<text x="200.4" y="42" transform="rotate(-90 200.4 42)">2</text>
<text x="24.1" y="46.7">TN</text>
<text x="24.8" y="44.2">T ACCENT_CV</text>
<text x="63.2" y="45.2" transform="rotate(-90 63.2 45.2)">1</text>
<text x="196.8" y="44.2">3</text>
<text x="203.1" y="44.2">1</text>
<text x="133.1" y="52.1" transform="rotate(-90 133.1 52.1)">2</text>
<text x="129.5" y="54.4">1</text>
<text x="135.8" y="54.4">3</text>
<text x="24.1" y="65.8">TN</text>
<text x="24.7" y="60.7">S</text>
<text x="24.8" y="63.2">T PITCH_CV</text>
<text x="193" y="65.8">10</text>
<text x="193.6" y="60.7">9</text>
<text x="206.3" y="63.2">8</text>
<text x="129.3" y="76.9" transform="rotate(-90 129.3 76.9)">4</text>
<text x="255.8" y="77.2">5</text>
<text x="255.8" y="72.1">6</text>
<text x="268.5" y="74.7">7</text>
<text x="24.7" y="79.8">S</text>
<text x="24.8" y="82.3">T SNAPPY_CV</text>
<text x="122.5" y="79.8">5</text>
<text x="210.8" y="81">14</text>
<text x="223.5" y="83.6">12</text>
<text x="223.5" y="78.5">13</text>
<text x="238.7" y="83.6">2</text>
<text x="242.3" y="81.4" transform="rotate(-90 242.3 81.4)">3PITCH_CV</text>
<text x="242.3" y="81.4" transform="rotate(-90 242.3 81.4)">3</text>
<text x="24.1" y="84.8">TN</text>
<text x="129.3" y="84.5" transform="rotate(-90 129.3 84.5)">3</text>
<text x="168.8" y="88.6">2</text>
<text x="172.5" y="86.4" transform="rotate(-90 172.5 86.4)">3</text>
<text x="195.3" y="87.1" transform="rotate(-90 195.3 87.1)">3</text>
<text x="201.2" y="89.9">5</text>
<text x="242.3" y="87.7" transform="rotate(-90 242.3 87.7)">1</text>
<text x="172.5" y="92.8" transform="rotate(-90 172.5 92.8)">1</text>
<text x="195.3" y="94.7" transform="rotate(-90 195.3 94.7)">4</text>
<text x="24.7" y="98.8">S</text>
<text x="24.8" y="101.3">T OUT</text>
<text x="206.9" y="98.8">2</text>
<text x="210.6" y="96.6" transform="rotate(-90 210.6 96.6)">1</text>
<text x="24.1" y="103.9">TN</text>
<text x="67.9" y="103.9">2</text>
<text x="80.6" y="106.4">1</text>
<text x="128.8" y="106.4">2</text>
<text x="135.6" y="103.6" transform="rotate(-90 135.6 103.6)">6</text>
<text x="210.6" y="102.9" transform="rotate(-90 210.6 102.9)">3</text>
<text x="67.9" y="109">3</text>
<text x="135.6" y="111.2" transform="rotate(-90 135.6 111.2)">1</text>
<text x="115.3" y="118.8" transform="rotate(-90 115.3 118.8)">1</text>
<text x="169.5" y="116.6">2</text>
<text x="182.2" y="119.1">1</text>
<text x="108.5" y="121.7">2</text>
<text x="169.5" y="121.7">3</text>
<text x="115.3" y="126.4" transform="rotate(-90 115.3 126.4)">6</text>
<text x="251.2" y="148.7" transform="rotate(-90 251.2 148.7)">4</text>
<text x="272.8" y="148.7" transform="rotate(-90 272.8 148.7)">8</text>
<text x="146.8" y="158.8" transform="rotate(-90 146.8 158.8)">2</text>
<text x="165.8" y="158.8" transform="rotate(-90 165.8 158.8)">2</text>
<text x="251.2" y="160.7" transform="rotate(-90 251.2 160.7)">11</text>
<text x="272.8" y="160.1" transform="rotate(-90 272.8 160.1)">4</text>
<text x="141.5" y="165.8">3</text>
<text x="165.7" y="165.8">3</text>
<text x="146.8" y="170.3" transform="rotate(-90 146.8 170.3)">1</text>
<text x="165.8" y="170.3" transform="rotate(-90 165.8 170.3)">1</text>
<text x="151.1" y="183.9">1</text>
<text x="159.9" y="183.9">2</text>
<text x="151.1" y="186.4">3</text>
<text x="151.1" y="189">5</text>
<text x="151.1" y="191.5">7</text>
<text x="159.9" y="186.4">4</text>
<text x="159.9" y="189">6</text>
<text x="159.9" y="191.5">8</text>
<text x="151.1" y="194.1">9</text>
<text x="159.3" y="194.1">10</text>
</g>
<g font-size="1.3" fill="#0000c2">
<text x="190.5" y="39.1">DECAY</text>
<text x="135.9" y="58.2">SNAPPY</text>
<text x="163.8" y="87.4">PITCH</text>
<text x="240" y="96.3">PITCH</text>
<text x="246.6" y="96.3">CV</text>
<text x="201.9" y="102.6">ATTACK</text>
</g>
<g font-size="1.3" fill="#0f0f0f">
<text x="278.1" y="74.6">OUT</text>
<text x="106.3" y="80" transform="rotate(-90 106.3 80)">SNAPPY_CV</text>
<text x="46.1" y="108.9">GATE</text>
<text x="86" y="121.9" transform="rotate(-90 86 121.9)">ACCENT_CV</text>
<text x="34.3" y="164.8">FACE</text>
<text x="48.3" y="164.8">FACE</text>
<text x="16.5" y="172.4">FACE</text>
<text x="34.3" y="172.4">FACE</text>
<text x="48.3" y="172.4">FACE</text>
<text x="16.5" y="180">FACE</text>
<text x="34.3" y="180">FACE</text>
<text x="48.3" y="180">FACE</text>
<text x="16.5" y="187.6">FACE</text>
<text x="34.3" y="187.6">FACE</text>
<text x="48.3" y="187.6">FACE</text>
<text x="16.5" y="195.2">FACE</text>
<text x="34.3" y="195.2">FACE</text>
<text x="48.3" y="195.2">FACE</text>
</g>
</svg>
